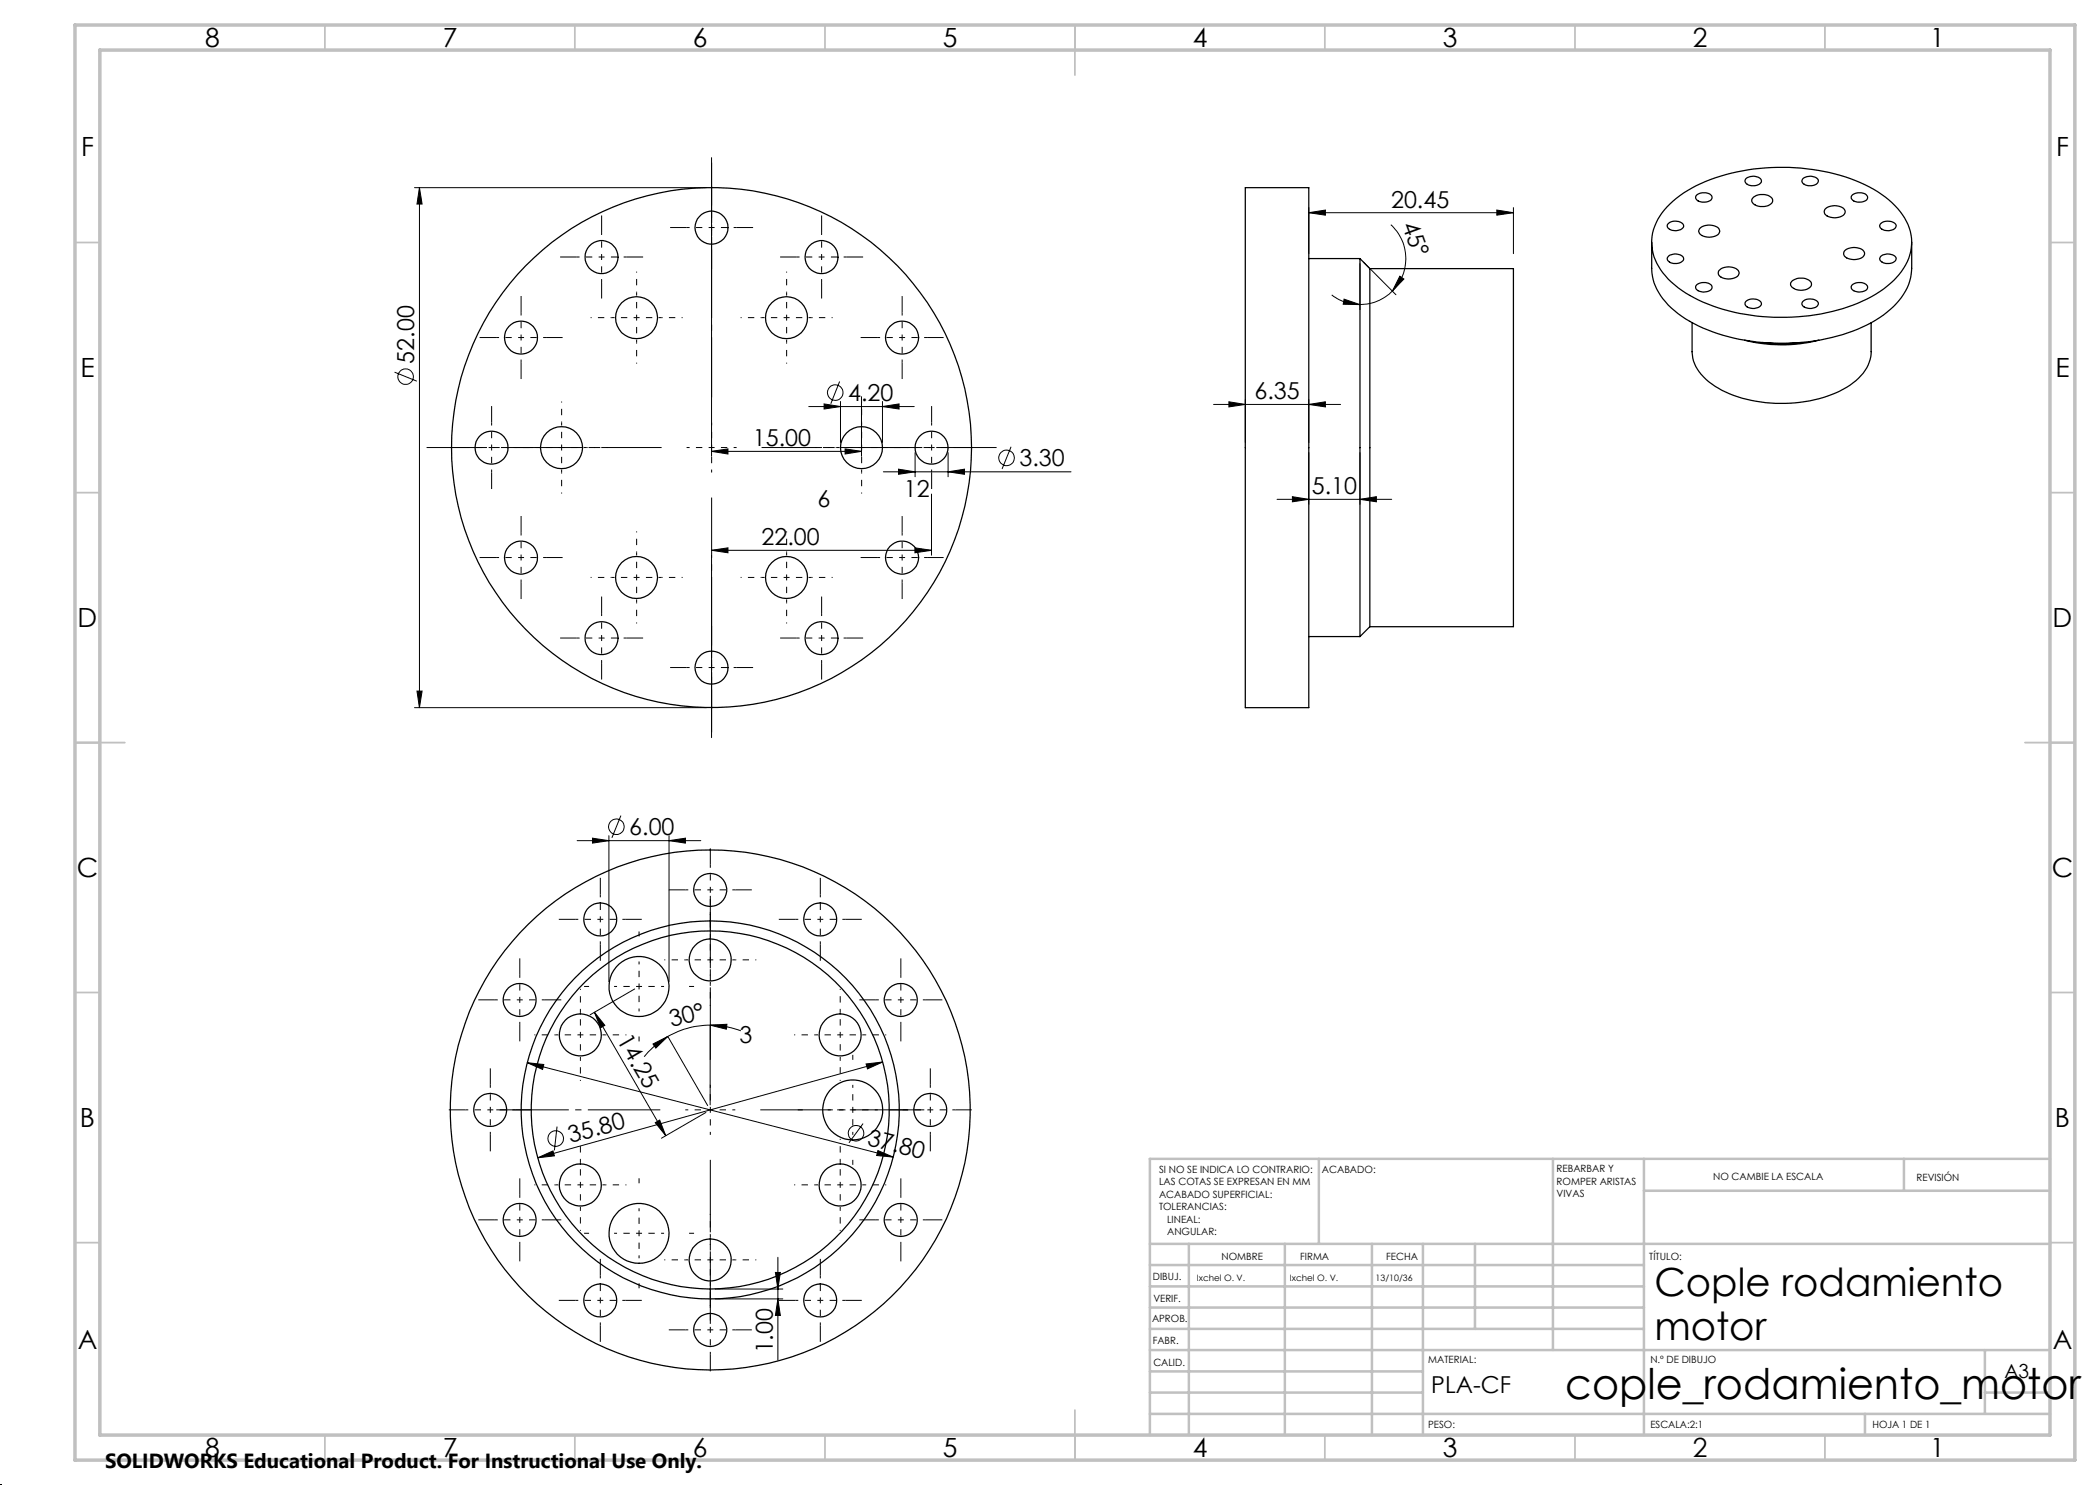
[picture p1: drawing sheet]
<svg xmlns="http://www.w3.org/2000/svg" width="420mm" height="297mm" viewBox="0 0 420 297" stroke-linecap="round" stroke-linejoin="round" font-family="sans-serif">
<g fill="none" stroke="#000" stroke-width=".25">
<path d="M249.1 37.5h12.7v104h-12.7zM339.3 39a2.28 2.28 0 0 1 3.1 .3 .96 .96 0 0 1-1.1 1.1 1.74 1.74 0 0 1-2.2-.9zM349.2 35.7a2.23 2.23 0 0 1 3 .3 1.27 1.27 0 0 1-1.6 1.1 1.33 1.33 0 0 1-1.6-1zM350.7 39.4a2.77 2.77 0 0 1 3.8 .5 1.45 1.45 0 0 1-1.7 1.4 2.14 2.14 0 0 1-2.5-1.2zM360.6 35.7a2.23 2.23 0 0 1 3 .3 1.27 1.27 0 0 1-1.7 1.1 1.33 1.33 0 0 1-1.5-1zM370.5 39a2.28 2.28 0 0 1 3 .3 .96 .96 0 0 1-1.1 1.1 1.74 1.74 0 0 1-2.2-.9zM261.8 51.7h10.2M272 51.7v75.6M272 51.7l2 2M274 53.7v71.6M274 53.7h28.7v71.6h-28.7M330.3 48.5v5.2a11 11 0 0 0 4.6 8.5 31.6 31.6 0 0 0 16.4 6.2 39.2 39.2 0 0 0 23.8-4.4 14.1 14.1 0 0 0 7-8.5l.2-1.8v-5.2"/>
<path d="M333.4 41.4a26.2 26.2 0 0 1 13.9-7 41.7 41.7 0 0 1 25.7 2.5 16.5 16.5 0 0 1 8.8 8.7 10 10 0 0 1-3.1 10.5 29 29 0 0 1-15.7 6.9 40.9 40.9 0 0 1-24.2-3.5 15 15 0 0 1-8.2-8.8 9.7 9.7 0 0 1 2.8-9.3zM333.5 44.9a2.17 2.17 0 0 1 3.2 .1 1 1 0 0 1-1.1 1.1 1.72 1.72 0 0 1-2.2-.9zM333.7 51.3a2.19 2.19 0 0 1 3 .2 1.13 1.13 0 0 1-1.4 1.2 1.44 1.44 0 0 1-1.9-1.1zM339.3 57a2.28 2.28 0 0 1 3.1 .2 .96 .96 0 0 1-1.1 1.1 1.74 1.74 0 0 1-2.2-.8zM339.9 45.8a2.91 2.91 0 0 1 3.9 0 1.12 1.12 0 0 1-1.1 1.5 2.29 2.29 0 0 1-3-1.1zM343.8 54.1a2.91 2.91 0 0 1 3.9 0 1.12 1.12 0 0 1-1.2 1.6 2.57 2.57 0 0 1-2.8-.9zM358.5 56.2a2.77 2.77 0 0 1 3.8 .4 1.45 1.45 0 0 1-1.7 1.4 2.14 2.14 0 0 1-2.5-1.2zM365.2 41.7a2.99 2.99 0 0 1 3.7 .2 1.12 1.12 0 0 1-1.2 1.6 2.62 2.62 0 0 1-2.8-.9 .85 .85 0 0 1 .3-.9zM368.9 50.2a2.91 2.91 0 0 1 3.8 0 1.12 1.12 0 0 1-1.1 1.6 2.62 2.62 0 0 1-2.8-.9zM370.5 57a2.28 2.28 0 0 1 3 .2 .96 .96 0 0 1-1.1 1.1 1.74 1.74 0 0 1-2.2-.8zM376.1 44.7a2.23 2.23 0 0 1 3.1 .3 1 1 0 0 1-1.1 1.1 1.79 1.79 0 0 1-2.2-.9zM376.1 51.3a2.23 2.23 0 0 1 3.1 .2 1.31 1.31 0 0 1-1.7 1.2 1.33 1.33 0 0 1-1.5-1.1z"/>
<path d="M338.4 64.6v5.7a8.6 8.6 0 0 0 4.6 7 27.4 27.4 0 0 0 18.9 2.9 18.2 18.2 0 0 0 10.7-5.6 7.3 7.3 0 0 0 1.6-4.3v-5.7M348.9 68a30.3 30.3 0 0 0 14.8 0M349.2 60.3a2.23 2.23 0 0 1 3 .2 1 1 0 0 1-1 1.1 1.72 1.72 0 0 1-2.2-.8zM352.4 68.5a34.9 34.9 0 0 0 7.9 0M360.6 60.3a2.23 2.23 0 0 1 3 .2 1 1 0 0 1-1.1 1.1 1.79 1.79 0 0 1-2.1-.8zM261.8 127.3h10.2M274 125.3l-2 2"/>
<circle cx="120.3" cy="51.4" r="3.3"/>
<circle cx="142.3" cy="45.5" r="3.3"/>
<circle cx="164.3" cy="51.4" r="3.3"/>
<circle cx="104.2" cy="67.5" r="3.3"/>
<circle cx="127.3" cy="63.5" r="4.2"/>
<circle cx="157.3" cy="63.5" r="4.2"/>
<circle cx="180.4" cy="67.5" r="3.3"/>
<circle cx="98.3" cy="89.5" r="3.3"/>
<circle cx="112.3" cy="89.5" r="4.2"/>
<circle cx="142.3" cy="89.5" r="52"/>
<circle cx="172.3" cy="89.5" r="4.2"/>
<circle cx="186.3" cy="89.5" r="3.3"/>
<circle cx="104.2" cy="111.5" r="3.3"/>
<circle cx="127.3" cy="115.5" r="4.2"/>
<circle cx="157.3" cy="115.5" r="4.2"/>
<circle cx="180.4" cy="111.5" r="3.3"/>
<circle cx="120.3" cy="127.6" r="3.3"/>
<circle cx="142.3" cy="133.5" r="3.3"/>
<circle cx="164.3" cy="127.6" r="3.3"/>
<circle cx="142" cy="178" r="3.3"/>
<circle cx="104" cy="200" r="3.3"/>
<circle cx="120" cy="183.9" r="3.3"/>
<circle cx="127.8" cy="197.3" r="6"/>
<circle cx="142" cy="192" r="4.2"/>
<circle cx="164" cy="183.9" r="3.3"/>
<circle cx="180.2" cy="200" r="3.3"/>
<circle cx="116.1" cy="207" r="4.2"/>
<circle cx="168" cy="207" r="4.2"/>
<circle cx="98" cy="222" r="3.3"/>
<circle cx="116.1" cy="237" r="4.2"/>
<circle cx="142" cy="222" r="37.8"/>
<circle cx="142" cy="222" r="35.8"/>
<circle cx="142" cy="222" r="52"/>
<circle cx="168" cy="237" r="4.2"/>
<circle cx="170.6" cy="222" r="6"/>
<circle cx="186" cy="222" r="3.3"/>
<circle cx="103.9" cy="244" r="3.3"/>
<circle cx="127.8" cy="246.7" r="6"/>
<circle cx="142" cy="252" r="4.2"/>
<circle cx="180.1" cy="244" r="3.3"/>
<circle cx="120.1" cy="260.1" r="3.3"/>
<circle cx="142.1" cy="266" r="3.3"/>
<circle cx="164" cy="260.1" r="3.3"/>
</g>
<g fill="none" stroke="#000" stroke-width=".2">
<path d="M82.9 37.5h58.4M83.9 37.5l.5 3.3h-1zM83.9 37.5v104M142.3 31.5v59.8M261.8 42.5l3.3-.5v1zM261.8 41.5v9.2M261.8 42.5h40.9M266.3 59a9 9 0 0 0 5.7 1.9M268.8 59.8l3.2 1.1h-3.4zM272 52.7v9.2M272.7 52.4l6.5 6.5M278.2 44.9a9.2 9.2 0 0 1 .3 13.3"/>
<path d="M278.5 58.2a9.2 9.2 0 0 1-6.5 2.7M280 55.2l.8 .6-2.3 2.4zM299.4 42l3.3 .5-3.3 .5zM302.7 41.5v9.2M78.9 74.4l4.5 1.8M167.9 76.3l-1.7 4.4M172.3 79.3v12M249.1 79.9v8.6M261.8 79.9v8.6M142.3 90.3l3.3-.5v1zM142.3 90.3h30M161.7 81.3h21.1"/>
<path d="M164.8 80.8l3.3 .5-3.3 .5zM168.1 80.3v8.2M169 89.8l3.3 .5-3.3 .5zM176.5 81.3l3.3-.5v1zM176.5 80.3v8.2M176.7 94.4h37.5M179.7 93.8l3.3 .6-3.3 .5zM183 90.5v4.9M186.3 98.8v12.3M189.6 94.4l3.3-.6v1.1zM189.6 90.5v4.9M202.2 89.4l-1.8 4.4"/>
<path d="M242.7 80.9h25.4M245.8 80.4l3.3 .5-3.3 .5zM255.4 99.9h22.9M258.5 99.3l3.3 .6-3.3 .5zM261.8 80.9l3.3-.5v1zM261.8 90.5v10.4M272 99.9l3.3-.6v1.1zM272 90.5v10.4M142.3 110.1l3.3-.5v1zM142.3 111.1v36.4M142.3 110.1h44M183 109.6l3.3 .5-3.3 .5z"/>
<path d="M83.4 138.2h1l-.5 3.3zM82.9 141.5h58.4M115.4 168.1h24.8M118.5 167.6l3.3 .5-3.3 .5zM121.8 167.1v29.2M124.2 163.1l-1.8 4.5M133.8 168.1l3.3-.5v1zM133.8 167.1v29.2M126.9 197.8l-8.9 5.1M105.4 212.5l3.4 .4-.3 1zM105.4 212.5l73.2 18.9M118.9 202.5l2.1 2.6-.9 .5z"/>
<path d="M118.9 202.5l14.2 24.6M130.6 208.8l3-1.5-2.4 2.3zM133.6 207.3a18.6 18.6 0 0 0-4.8 4M133.6 207.3l7.9 13.8M142 205l3.4-.1-.1 .9zM142 205a16.8 16.8 0 0 0-8.4 2.3M142 205a16.9 16.9 0 0 1 6.2 1.2M142 205v16M173.2 212.8l3.3-.4-3 1.4zM176.5 212.4l-68.9 19.2M107.6 231.6l3-1.4 .3 1zM111.4 225.3l-.5 4.8"/>
<path d="M131.1 224.5l.8-.5 1.2 3.1zM141.2 222.5l-8.9 5.1M172.6 224.7l-2.8 3.9M175.6 230.1l3 1.3-3.3-.3zM143.1 259.8h13.5M143.1 257.8h13.5M155.1 254.5h1l-.5 3.3zM155.6 259.8l.5 3.3h-1zM155.6 251.5v20.5"/>
<circle cx="81.1" cy="75.3" r="1.55"/>
<circle cx="167" cy="78.5" r="1.55"/>
<circle cx="201.3" cy="91.6" r="1.55"/>
<circle cx="123.3" cy="165.4" r="1.56"/>
<circle cx="111.1" cy="227.7" r="1.56"/>
<circle cx="171.2" cy="226.7" r="1.56"/>
</g>
<g fill="none" stroke="#c0c0c0" stroke-width=".35">
<path d="M65 5v5M115 5v5M165 5v5M215 5v10M265 5v5M315 5v5M365 5v5M15 48.5h5M410 48.5h5M15 98.5h5M410 98.5h5M15 148.5h10"/>
<path d="M405 148.5h10M15 198.5h5M410 198.5h5M15 248.5h5M410 248.5h5M65 287v5M115 287v5M165 287v5M215 282v10M265 287v5M315 287v5M365 287v5"/>
</g>
<g fill="none" stroke="#c0c0c0" stroke-width=".5">
<path d="M263.8 231.8v17M310.6 231.8v38.2M328.8 231.8v55.2M328.8 238.2h81.2M380.8 231.8v6.4M410 231.8h-180v55.2M230 248.8h180M230 257.3h98.8M230 253h98.8M237.8 248.8v38.2M257 248.8v38.2M274.4 248.8v38.2"/>
<path d="M284.6 248.8v38.2M295 248.8v17M230 265.8h98.8M230 261.5h98.8M230 278.5h54.6M230 274.3h54.6M230 270h180M397 278.5h13M397 270v12.8M230 282.8h180M373 282.8v4.2"/>
</g>
<path d="M15 5h400v287h-400zM20 10h390v277h-390z" fill="none" stroke="#c0c0c0" stroke-width=".7"/>
<g fill="#000">
<path d="M83.9 37.5l.5 3.3h-1zM261.8 42.5l3.3-.5v1zM280 55.2l.8 .6-2.3 2.4zM299.4 42l3.3 .5-3.3 .5zM268.8 59.8l3.2 1.1h-3.4zM142.3 90.3l3.3-.5v1zM164.8 80.8l3.3 .5-3.3 .5zM169 89.8l3.3 .5-3.3 .5zM176.5 81.3l3.3-.5v1zM179.7 93.8l3.3 .6-3.3 .5zM189.6 94.4l3.3-.6v1.1zM245.8 80.4l3.3 .5-3.3 .5z"/>
<path d="M261.8 80.9l3.3-.5v1zM258.5 99.3l3.3 .6-3.3 .5zM272 99.9l3.3-.6v1.1zM142.3 110.1l3.3-.5v1zM183 109.6l3.3 .5-3.3 .5zM83.4 138.2h1l-.5 3.3zM118.5 167.6l3.3 .5-3.3 .5zM133.8 168.1l3.3-.5v1zM105.4 212.5l3.4 .4-.3 1zM118.9 202.5l2.1 2.6-.9 .5zM130.6 208.8l3-1.5-2.4 2.3zM142 205l3.4-.1-.1 .9z"/>
<path d="M173.2 212.8l3.3-.4-3 1.4zM107.6 231.6l3-1.4 .3 1zM131.1 224.5l.8-.5 1.2 3.1zM175.6 230.1l3 1.3-3.3-.3zM155.6 259.8l.5 3.3h-1zM155.1 254.5h1l-.5 3.3z"/>
</g>
<path d="M0 297h.1" fill="none" stroke="#000" stroke-width=".2" stroke-dasharray="1.3 .6"/>
<g fill="none" stroke="#000" stroke-width=".2" stroke-dasharray="15.2 1.3 1.3 1.3" stroke-dashoffset="14.6" stroke-linecap="butt">
<path d="M120.3 51.4v-5M120.3 51.4h-5M120.3 51.4v5M120.3 51.4h5M142.3 45.5v-5M142.3 45.5h-5M142.3 45.5v5M142.3 45.5h5M164.3 51.4v-5M164.3 51.4h-5M164.3 51.4v5M164.3 51.4h5"/>
<path d="M104.2 67.5v-5M104.2 67.5h-5M104.2 67.5v5M104.2 67.5h5M127.3 63.5v-5M127.3 63.5h-5M127.3 63.5v5M127.3 63.5h5M157.3 63.5v-5M157.3 63.5h-5M157.3 63.5v5M157.3 63.5h5"/>
<path d="M180.4 67.5v-5M180.4 67.5h-5M180.4 67.5v5M180.4 67.5h5M98.3 89.5v-5M98.3 89.5h-5M98.3 89.5v5M98.3 89.5h5M112.3 89.5v-5M112.3 89.5h-5M112.3 89.5v5M112.3 89.5h5"/>
<path d="M142.3 89.5v-5M142.3 89.5h-5M142.3 89.5v5M142.3 89.5h5M172.3 89.5v-5M172.3 89.5h-5M172.3 89.5v5M172.3 89.5h5M186.3 89.5v-5M186.3 89.5h-5M186.3 89.5v5M186.3 89.5h5"/>
<path d="M104.2 111.5v-5M104.2 111.5h-5M104.2 111.5v5M104.2 111.5h5M127.3 115.5v-5M127.3 115.5h-5M127.3 115.5v5M127.3 115.5h5M157.3 115.5v-5M157.3 115.5h-5M157.3 115.5v5M157.3 115.5h5"/>
<path d="M180.4 111.5v-5M180.4 111.5h-5M180.4 111.5v5M180.4 111.5h5M120.3 127.6v-5M120.3 127.6h-5M120.3 127.6v5M120.3 127.6h5M142.3 133.5v-5M142.3 133.5h-5M142.3 133.5v5M142.3 133.5h5"/>
<path d="M164.3 127.6v-5M164.3 127.6h-5M164.3 127.6v5M164.3 127.6h5M142.1 178v-5M142.1 178h-5M142.1 178v5M142.1 178h5M104 200v-5M104 200h-5M104 200v5M104 200h5"/>
<path d="M120.1 183.9v-5M120.1 183.9h-5M120.1 183.9v5M120.1 183.9h5M127.8 197.3v-5M127.8 197.3h-5M127.8 197.3v5M127.8 197.3h5M142.1 192v-5M142.1 192h-5M142.1 192v5M142.1 192h5"/>
<path d="M164.1 183.9v-5M164.1 183.9h-5M164.1 183.9v5M164.1 183.9h5M180.2 200v-5M180.2 200h-5M180.2 200v5M180.2 200h5M116.1 207v-5M116.1 207h-5M116.1 207v5M116.1 207h5"/>
<path d="M168 207v-5M168 207h-5M168 207v5M168 207h5M98.1 222v-5M98.1 222h-5M98.1 222v5M98.1 222h5M116.1 237v-5M116.1 237h-5M116.1 237v5M116.1 237h5"/>
<path d="M142.1 222v-5M142.1 222h-5M142.1 222v5M142.1 222h5M168 237v-5M168 237h-5M168 237v5M168 237h5M170.6 222v-5M170.6 222h-5M170.6 222v5M170.6 222h5"/>
<path d="M186.1 222v-5M186.1 222h-5M186.1 222v5M186.1 222h5M104 244v-5M104 244h-5M104 244v5M104 244h5M127.8 246.7v-5M127.8 246.7h-5M127.8 246.7v5M127.8 246.7h5"/>
<path d="M142.1 252v-5M142.1 252h-5M142.1 252v5M142.1 252h5M180.2 244v-5M180.2 244h-5M180.2 244v5M180.2 244h5M120.1 260.1v-5M120.1 260.1h-5M120.1 260.1v5M120.1 260.1h5"/>
<path d="M142.1 266v-5M142.1 266h-5M142.1 266v5M142.1 266h5M164.1 260.1v-5M164.1 260.1h-5M164.1 260.1v5M164.1 260.1h5"/>
</g>
<path d="M142.3 79.5v-47M132.3 89.5h-47M142.3 99.5v47M152.3 89.5h47" fill="none" stroke="#000" stroke-width=".2" stroke-dasharray="15.2 1.3 1.3 1.3" stroke-dashoffset="3.2" stroke-linecap="butt"/>
<g fill="none" stroke="#000" stroke-width=".2" stroke-dasharray="15.2 1.3 1.3 1.3" stroke-dashoffset="15" stroke-linecap="butt">
<path d="M127.3 58.5v-4.2M157.3 58.5v-4.2M122.3 63.5h-4.2M127.3 68.5v4.2M132.3 63.5h4.2M152.3 63.5h-4.2M157.3 68.5v4.2M162.3 63.5h4.2M107.3 89.5h-4.2M112.3 84.5v-4.2M112.3 94.5v4.2M117.3 89.5h4.2"/>
<path d="M167.3 89.5h-4.2M172.3 84.5v-4.2M172.3 94.5v4.2M177.3 89.5h4.2M122.3 115.5h-4.2M127.3 110.5v-4.2M132.3 115.5h4.2M152.3 115.5h-4.2M157.3 110.5v-4.2M162.3 115.5h4.2M127.3 120.5v4.2M157.3 120.5v4.2"/>
<path d="M137.1 192h-4.2M142.1 187v-4.2M142.1 197v4.2M147.1 192h4.2M111.1 207h-4.2M116.1 202v-4.2M116.1 212v4.2M121.1 207h4.2M163 207h-4.2M168 202v-4.2M168 212v4.2M173 207h4.2"/>
<path d="M111.1 237h-4.2M116.1 232v-4.2M121.1 237h4.2M163 237h-4.2M168 232v-4.2M173 237h4.2M116.1 242v4.2M137.1 252h-4.2M142.1 247v-4.2M142.1 257v4.2M147.1 252h4.2M168 242v4.2"/>
</g>
<g fill="none" stroke="#000" stroke-width=".2" stroke-dasharray="15.2 1.3 1.3 1.3" stroke-linecap="butt">
<path d="M115.3 51.4h-3.3M120.3 46.4v-3.3M120.3 56.4v3.3M125.3 51.4h3.3M137.3 45.5h-3.3M142.3 40.5v-3.3M142.3 50.5v3.3M147.3 45.5h3.3M159.3 51.4h-3.3M164.3 46.4v-3.3M164.3 56.4v3.3M169.3 51.4h3.3"/>
<path d="M99.2 67.5h-3.3M104.2 62.5v-3.3M104.2 72.5v3.3M109.2 67.5h3.3M175.4 67.5h-3.3M180.4 62.5v-3.3M180.4 72.5v3.3M185.4 67.5h3.3M93.3 89.5h-3.3M98.3 84.5v-3.3M98.3 94.5v3.3M103.3 89.5h3.3"/>
<path d="M181.3 89.5h-3.3M186.3 84.5v-3.3M186.3 94.5v3.3M191.3 89.5h3.3M99.2 111.5h-3.3M104.2 106.5v-3.3M104.2 116.5v3.3M109.2 111.5h3.3M175.4 111.5h-3.3M180.4 106.5v-3.3M180.4 116.5v3.3M185.4 111.5h3.3"/>
<path d="M115.3 127.6h-3.3M120.3 122.6v-3.3M120.3 132.6v3.3M125.3 127.6h3.3M137.3 133.5h-3.3M142.3 128.5v-3.3M142.3 138.5v3.3M147.3 133.5h3.3M159.3 127.6h-3.3M164.3 122.6v-3.3M164.3 132.6v3.3M169.3 127.6h3.3"/>
<path d="M120.1 178.9v-3.3M137.1 178h-3.3M142.1 173v-3.3M147.1 178h3.3M164.1 178.9v-3.3M99 200h-3.3M104 195v-3.3M109 200h3.3M115.1 183.9h-3.3M117.8 197.3h-1M120.1 188.9v3.3M125.1 183.9h3.3"/>
<path d="M127.8 187.3v-1M137.8 197.3h1M142.1 183v3.3M159.1 183.9h-3.3M164.1 188.9v3.3M169.1 183.9h3.3M175.2 200h-3.3M180.2 195v-3.3M185.2 200h3.3M98.1 217v-3.3M104 205v3.3M127.8 207.3v1"/>
<path d="M170.6 212v-1M180.2 205v3.3M186.1 217v-3.3M93.1 222h-3.3M98.1 227v3.3M103.1 222h3.3M104 239v-3.3M127.8 236.7v-1M160.6 222h-1M170.6 232v1M180.2 239v-3.3M180.6 222h1"/>
<path d="M181.1 222h-3.3M186.1 227v3.3M191.1 222h3.3M99 244h-3.3M104 249v3.3M109 244h3.3M117.8 246.7h-1M120.1 255.1v-3.3M127.8 256.7v1M137.8 246.7h1M164.1 255.1v-3.3M175.2 244h-3.3"/>
<path d="M180.2 249v3.3M185.2 244h3.3M115.1 260.1h-3.3M120.1 265.1v3.3M125.1 260.1h3.3M137.1 266h-3.3M142.1 261v-3.3M142.1 271v3.3M147.1 266h3.3M159.1 260.1h-3.3M164.1 265.1v3.3M169.1 260.1h3.3"/>
</g>
<path d="M142.1 212v-32.8M132.1 222h-32.8M142.1 232v32.8M152.1 222h32.8" fill="none" stroke="#000" stroke-width=".2" stroke-dasharray="15.2 1.3 1.3 1.3" stroke-dashoffset=".7" stroke-linecap="butt"/>
<text font-size="8.5" x="313" y="279.7">cople_rodamiento_motor</text>
<g font-size="7.8">
<text x="330.9" y="259.3">Cople rodamiento</text>
<text x="330.9" y="268.1">motor</text>
</g>
<g font-size="5.3">
<text x="41" y="9.5">8</text>
<text x="88.5" y="9.5">7</text>
<text x="138.5" y="9.5">6</text>
<text x="188.5" y="9.5">5</text>
<text x="238.5" y="9.5">4</text>
<text x="288.5" y="9.5">3</text>
<text x="338.5" y="9.5">2</text>
<text x="386" y="9.5">1</text>
<text x="16.2" y="31.2">F</text>
<text x="411.2" y="31.2">F</text>
<text x="16.1" y="75.5">E</text>
<text x="411.1" y="75.5">E</text>
<text x="15.5" y="125.5">D</text>
<text x="410.5" y="125.5">D</text>
<text x="15.4" y="175.5">C</text>
<text x="410.4" y="175.5">C</text>
<text x="16" y="225.5">B</text>
<text x="411" y="225.5">B</text>
<text x="15.5" y="269.7">A</text>
<text x="410.5" y="269.7">A</text>
<text x="41" y="291.5">8</text>
<text x="88.5" y="291.5">7</text>
<text x="138.5" y="291.5">6</text>
<text x="188.5" y="291.5">5</text>
<text x="238.5" y="291.5">4</text>
<text x="288.5" y="291.5">3</text>
<text x="338.5" y="291.5">2</text>
<text x="386" y="291.5">1</text>
</g>
<g font-size="4.7">
<text x="278.2" y="41.5">20.45</text>
<text x="280.4" y="44.9" transform="rotate(70 280.4 44.9)">45°</text>
<text x="82.9" y="72.7" transform="rotate(-90 82.9 72.7)">52.00</text>
<text x="169.6" y="80.2">4.20</text>
<text x="250.9" y="79.9">6.35</text>
<text x="150.6" y="89.2">15.00</text>
<text x="203.9" y="93.3">3.30</text>
<text x="163.5" y="101.5">6</text>
<text x="180.8" y="99.5">12</text>
<text x="262.4" y="98.8">5.10</text>
<text x="152.3" y="109">22.00</text>
<text x="125.9" y="167">6.00</text>
<text x="123.3" y="208" transform="rotate(60 123.3 208)">14.25</text>
<text x="134.3" y="205.4" transform="rotate(-14 134.3 205.4)">30°</text>
<text x="147.9" y="208.6">3</text>
<text x="114.1" y="228.7" transform="rotate(-16 114.1 228.7)">35.80</text>
<text x="173.3" y="228.9" transform="rotate(14 173.3 228.9)">37.80</text>
<text x="154.6" y="270.7" transform="rotate(-90 154.6 270.7)">1.00</text>
<text x="286.3" y="278.6">PLA-CF</text>
</g>
<text font-size="4.1" x="21" y="293.7">SOLIDWORKS Educational Product. For Instructional Use Only.</text>
<text font-size="3.9" x="400.9" y="275.5">A3</text>
<g font-size="2">
<text x="231.8" y="234.6">SI NO SE INDICA LO CONTRARIO:</text>
<text x="231.8" y="237.1">LAS COTAS SE EXPRESAN EN MM</text>
<text x="231.8" y="239.6">ACABADO SUPERFICIAL:</text>
<text x="264.4" y="234.6">ACABADO:</text>
<text x="311.3" y="234.5">REBARBAR Y</text>
<text x="311.3" y="237">ROMPER ARISTAS</text>
<text x="311.3" y="239.5">VIVAS</text>
<text x="342.6" y="236">NO CAMBIE LA ESCALA</text>
<text x="383.3" y="236.2">REVISIÓN</text>
<text x="231.8" y="242.1">TOLERANCIAS:</text>
<text x="233.4" y="244.6">LINEAL:</text>
<text x="233.4" y="247.1">ANGULAR:</text>
<text x="244.3" y="252">NOMBRE</text>
<text x="260" y="251.9">FIRMA</text>
<text x="277.2" y="251.9">FECHA</text>
<text x="329.9" y="251.9">TÍTULO:</text>
<text x="230.6" y="256.1">DIBUJ.</text>
<text x="230.7" y="260.3">VERIF.</text>
<text x="230.4" y="264.4">APROB.</text>
<text x="230.5" y="268.8">FABR.</text>
<text x="230.7" y="273.1">CALID.</text>
<text x="285.6" y="272.5">MATERIAL:</text>
<text x="330.1" y="272.5">N.º DE DIBUJO</text>
<text x="285.6" y="285.5">PESO:</text>
<text x="330.1" y="285.6">ESCALA:2:1</text>
<text x="374.5" y="285.6">HOJA 1 DE 1</text>
</g>
<g font-size="1.8">
<text x="239.4" y="256.2">Ixchel O. V.</text>
<text x="258" y="256.2">Ixchel O. V.</text>
<text x="275.1" y="256.2">13/10/36</text>
</g>
</svg>
